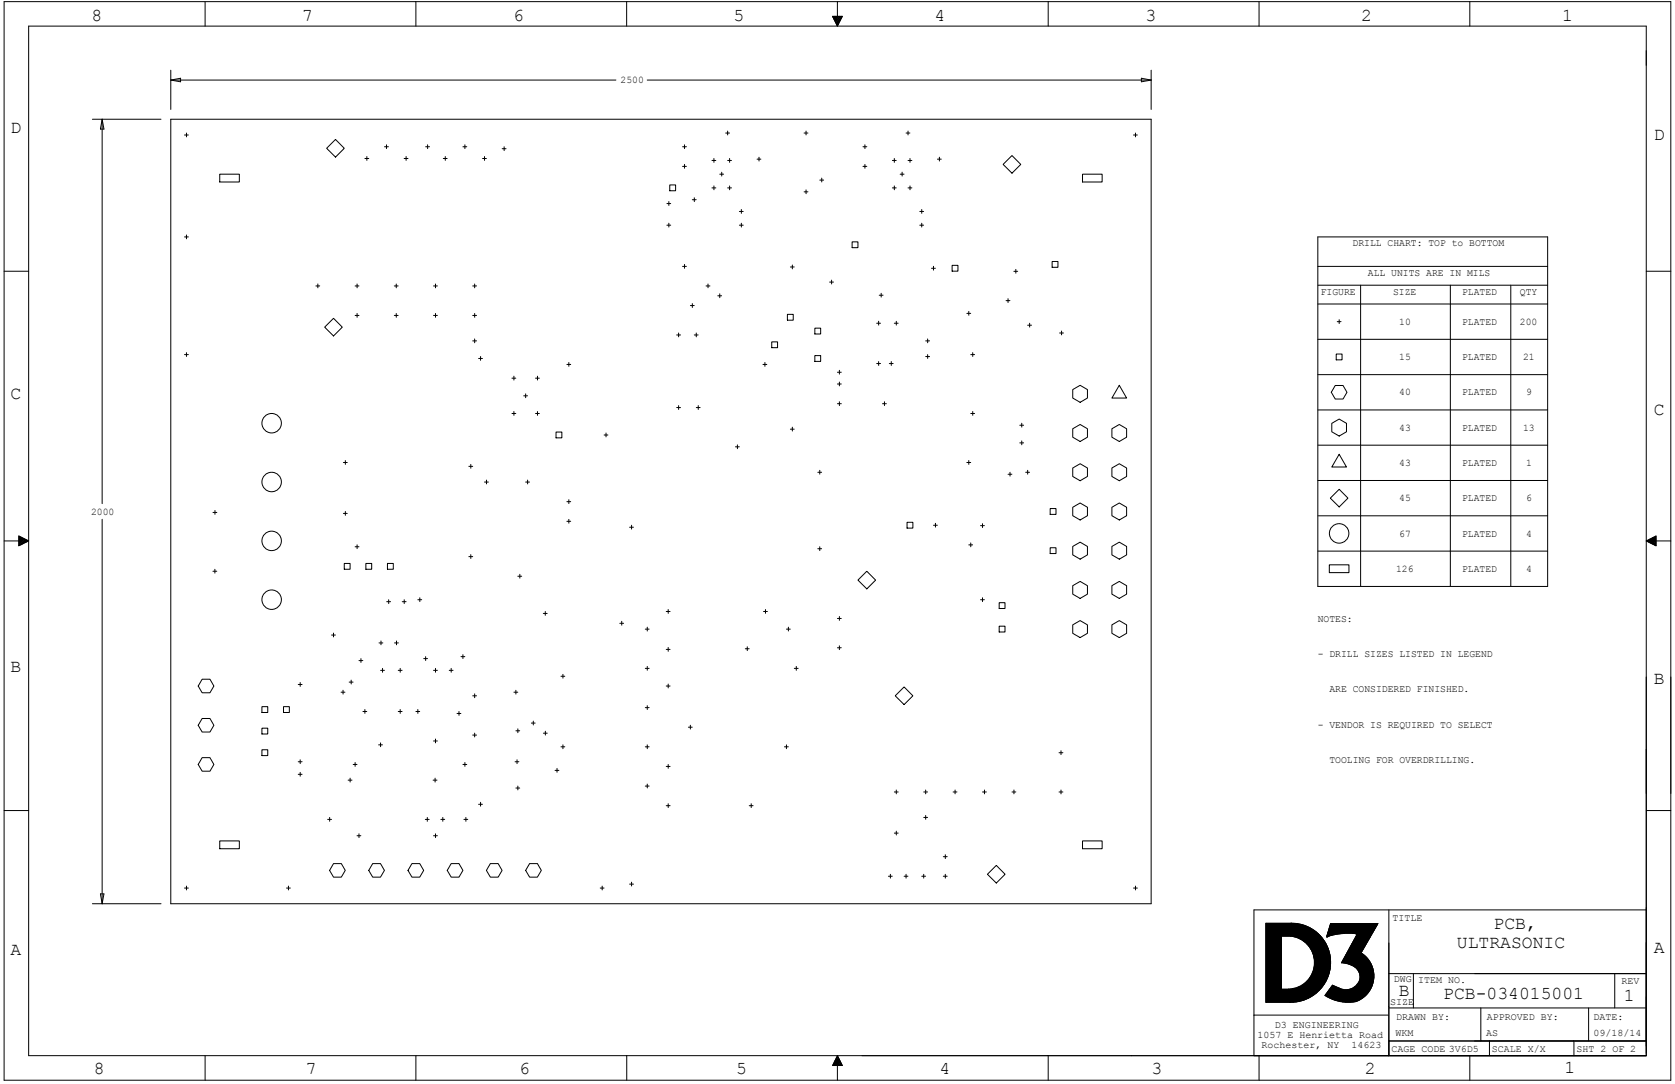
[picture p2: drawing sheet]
<svg xmlns="http://www.w3.org/2000/svg" width="432mm" height="279mm" viewBox="0 0 432 279" stroke-linecap="round" stroke-linejoin="round" font-family="sans-serif">
<g fill="none" stroke="#000" stroke-width=".26">
<path d="M1.1 .4h429.6v278h-429.6zM7.4 6.7h417v265.4h-417zM44 18.1v10.1M52.9 .4v6.3M107.2 .4v6.3M161.5 .4v6.3M214.6 4.2h2.5l-1.2 2.5zM214.7 4.2v.1M214.9 4.2l-.2 .2M215.1 4.2l-.3 .3M215.3 4.2l-.5 .5M215.5 4.2l-.6 .6"/>
<path d="M215.6 4.2l-.7 .7M215.8 4.2l-.8 .8M215.9 .4v3.8M216 6.6l-.1 .1M216 4.2l-.9 .9M216.2 6.2l-.4 .4M216.2 4.2l-1.1 1M216.3 5.8l-.6 .6M216.3 4.2l-1.1 1.2M216.5 5.5l-.8 .8M216.5 4.2l-1.2 1.3M216.7 5.1l-1.1 1.1"/>
<path d="M216.7 4.2l-1.4 1.4M216.9 4.8l-1.3 1.3M216.9 4.2l-1.5 1.5M217 4.4l-1.5 1.6M217.1 4.2l-1.7 1.6M270.2 .4v6.3M296.8 18.1v10.1M324.6 .4v6.3M378.9 .4v6.3M23.8 30.7h17.7M26.3 30.7v99.1M26.3 30.7l.5 2.6h-.9z"/>
<path d="M44 30.7h252.8v202.2h-252.8zM44 20.6h114.8M44 20.6l2.5-.4v.9zM47.6 34.8h1M48.1 34.3v1M84.2 38.2l2.3-2.3 2.3 2.3-2.3 2.3zM99.1 37.8h1M99.6 37.3v1M109.7 37.8h1M110.2 37.3v1M119.3 37.8h1M119.8 37.3v1"/>
<path d="M129.5 38.3h1M130 37.8v1M166.9 20.6h129.9M176 37.8h1M176.5 37.3v1M187.1 34.3h1M187.6 33.8v1M207.3 34.3h1M207.8 33.8v1M222.5 37.8h1M223 37.3v1M233.6 34.3h1"/>
<path d="M234.1 33.8v1M292.2 34.8h1M292.7 34.3v1M294.2 20.2l2.6 .4-2.6 .5zM56.6 44.9h5.1v2h-5.1zM94.1 40.9h1M94.6 40.3v1M104.2 40.9h1M104.7 40.3v1M114.3 40.9h1M114.8 40.3v1M124.4 40.9h1"/>
<path d="M124.9 40.3v1M171.9 58h1M171.9 52.5h1M172.4 52v1M172.4 57.5v1M172.7 47.7h1.5v1.5h-1.5zM176 42.9h1M176.5 42.4v1M178.5 51.5h1M179 51v1M183.5 48.4h1M183.5 41.4h1"/>
<path d="M184 40.9v.9M184 47.9v1M185.5 44.9h1M186.1 44.4v1M187.6 48.4h1M187.6 41.4h1M188.1 40.9v.9M188.1 47.9v1M190.6 58h1M190.6 54.5h1M191.1 54v1M191.1 57.5v1"/>
<path d="M195.2 41h1M195.7 40.5v1M207.3 49.4h1M207.8 48.9v1M211.3 46.4h1M211.8 45.9v1M222.5 42.9h1M223 42.4v1M230 48.4h1M230 41.4h1M230.5 40.9v.9M230.5 47.9v1"/>
<path d="M232.1 44.9h.9M232.6 44.4v1M234.1 48.4h1M234.1 41.4h1M234.6 40.9v.9M234.6 47.9v1M237.1 58h1M237.1 54.5h1M237.6 54v1M237.6 57.5v1M241.7 41h1M242.2 40.5v1"/>
<path d="M258.6 42.4l2.3-2.3 2.2 2.3-2.2 2.2zM279.1 44.9h5v2h-5zM1.1 69.9h6.3M47.6 61.1h1M48.1 60.6v1M81.4 73.7h1M81.9 73.2v1M91.5 73.7h1M92.1 73.2v1M101.6 73.7h1M102.2 73.2v1M111.8 73.7h1"/>
<path d="M112.3 73.2v1M121.9 73.7h1M122.4 73.2v1M176 68.7h1M176.5 68.2v1M178 78.8h1M178.5 78.3v.9M182 73.7h1M182.5 73.2v1M185 76.2h1M185.5 75.7v1M203.8 68.8h.9"/>
<path d="M204.3 68.3v1M213.9 72.7h1M214.4 72.2v1M219.7 62.3h1.5v1.5h-1.5zM226.7 76.1h.9M227.2 75.6v1M240.1 69.2h1M240.6 68.6v1M245.4 68.4h1.6v1.5h-1.6zM259.4 77.5h1M259.9 77v1M261.4 69.9h1"/>
<path d="M261.9 69.4v1M271.2 67.4h1.5v1.5h-1.5zM339.7 61.1h59.3v90.1h-59.3zM339.7 68.7h59.3M339.7 73.5h59.3M339.7 78.4h59.3M350.8 73.5v77.7M373.9 73.5v77.7M389.5 73.5v77.7M424.4 69.9h6.3M47.6 91.4h1M48.1 90.9v1"/>
<path d="M83.7 84.3l2.3-2.3 2.2 2.3-2.2 2.3zM91.5 81.3h1M92.1 80.8v1M101.6 81.3h1M102.2 80.8v1M111.8 81.3h1M112.3 80.8v1M121.9 81.3h1M121.9 87.9h1M122.4 80.8v1M122.4 87.4v.9M123.4 92.4h1"/>
<path d="M123.9 91.9v1M132 97.5h1M132.5 97v1M138 97.5h1M138.6 97v1M146.1 93.9h1M146.6 93.4v1M174.4 86.3h1M174.9 85.8v1M179 86.3h1M179.5 85.8v1M196.7 93.9h1"/>
<path d="M197.2 93.4v1M198.9 88.1h1.5v1.5h-1.5zM203 81h1.5v1.5h-1.5zM210.1 84.6h1.5v1.5h-1.5zM210.1 91.7h1.5v1.5h-1.5zM215.9 99h1M215.9 95.9h1M216.4 95.4v1M216.4 98.5v1M226 93.7h1M226 83.3h1M226.5 82.8v1"/>
<path d="M226.5 93.2v1M229.3 93.7h1M229.8 93.2v1M230.5 83.3h1M231.1 82.8v1M238.6 87.9h1M238.6 91.9h1M239.1 87.4v.9M239.1 91.4v1M249.2 80.8h1M249.7 80.3v1M250.3 91.4h.9"/>
<path d="M250.8 90.9v1M264.9 83.8h1M265.4 83.3v1M273.2 85.8h1M273.7 85.3v1M288.5 99.3l1.9 3.3h-3.8zM339.7 87.5h59.3M339.7 96.6h59.3M344.2 99.4h2l1 1.7-1 1.7h-2l-1-1.7zM344.5 91.2h1.5v1.6h-1.5zM344.7 82.9h1M345.2 82.4v1"/>
<path d="M88.5 119.2h1M89 118.7v1M121.4 119.7v1M132 106.6h1M132.5 106.1v1M135 102h1M135.5 101.5v1M138 106.6h1M138.6 106.1v1M143.3 111.4h1.5v1.5h-1.5zM155.7 112.1h1M156.2 111.6v1"/>
<path d="M174.4 105.1h1M174.9 104.5v1M179.5 105.1h1M180 104.5v1M189.6 115.2h1M190.1 114.7v1M203.8 110.6h.9M204.3 110.1v1M215.9 104.1h1M216.4 103.5v1M227.5 104.1h1M228 103.5v1"/>
<path d="M249.2 119.2h1M249.7 118.7v1M250.3 106.6h.9M250.8 106.1v1M262.9 109.6h1M262.9 114.2h1M263.4 109.1v1M263.4 113.6v1M276.5 110.5l1.9-1.1 1.9 1.1v2.2l-1.9 1.1-1.9-1.1zM276.5 100.4l1.9-1.1 1.9 1.1v2.2l-1.9 1.1-1.9-1.1zM286.6 110.5l1.9-1.1 1.9 1.1v2.2l-1.9 1.1-1.9-1.1zM339.7 105.7h59.3"/>
<path d="M339.7 114.7h59.3M343.3 109.1l1.9-1.1 1.9 1.1v2.2l-1.9 1.1-1.9-1.1zM345.2 117.1l1.9 3.3h-3.8zM1.1 139.4h3.7M4.8 138.2l2.6 1.2-2.6 1.3zM4.9 138.2l-.1 .1M5.1 138.3l-.3 .2M5.2 138.3l-.4 .3M5.3 138.4l-.5 .4M5.4 138.4l-.6 .6M5.5 138.5l-.7 .7M5.7 138.6l-.9 .8"/>
<path d="M5.8 138.6l-1 1M5.9 138.7l-1.1 1M6 138.7l-1.2 1.2M6.1 138.8l-1.3 1.3M6.2 138.9l-1.4 1.4M6.3 138.9l-1.5 1.5M6.5 139l-1.7 1.6M6.6 139l-1.5 1.6M6.7 139.1l-1.3 1.3M6.8 139.1l-1 1.1M7 139.2l-.9 .8M7.1 139.3l-.6 .6"/>
<path d="M7.2 139.3l-.4 .4M7.3 139.4l-.1 .1M26.3 133.9v99M54.9 132.1h1M55.4 131.6v1M88.5 132.3h1M89 131.8v1M120.9 120.2h1M124.9 124.2h1M125.4 123.7v1M135.5 124.2h1M136 123.7v1"/>
<path d="M146.1 129.3h1M146.1 134.4h1M146.6 128.8v1M146.6 133.9v1M162.3 135.9h1M162.8 135.4v1M210.8 121.7h1M211.3 121.2v1M233.8 134.6h1.5v1.5h-1.5zM240.6 135.4h1M241.2 134.9v1M250.3 139.9v1"/>
<path d="M252.8 135.5h1M253.3 135v1M259.9 122.2h1M260.4 121.7v1M264.4 121.7h1M264.9 121.2v1M270.7 131.1h1.5v1.5h-1.5zM276.5 130.7l1.9-1.1 1.9 1.1v2.2l-1.9 1.1-1.9-1.1zM276.5 120.6l1.9-1.1 1.9 1.1v2.2l-1.9 1.1-1.9-1.1zM286.6 130.7l1.9-1.1 1.9 1.1v2.2l-1.9 1.1-1.9-1.1zM286.6 120.6l1.9-1.1 1.9 1.1v2.2l-1.9 1.1-1.9-1.1zM339.7 132.9h59.3"/>
<path d="M339.7 123.8h59.3M342.9 128.4l2.3-2.3 2.3 2.3-2.3 2.3zM424.4 139.4l2.5-1.2v2.5zM424.6 139.3l-.1 .2M425 139.1l-.4 .4M425.3 139l-.6 .6M425.7 138.8l-.9 .8M426 138.6l-1.1 1.1M426.4 138.4l-1.3 1.4M426.8 138.2l-1.6 1.6M426.9 139.4h3.8M426.9 139.9l-.5 .5"/>
<path d="M426.9 139.7l-.6 .7M426.9 139.5l-.8 .8M426.9 139.3l-.9 .9M426.9 139.1l-1 1.1M426.9 139l-1.1 1.1M426.9 138.8l-1.2 1.3M426.9 138.6l-1.4 1.4M426.9 138.4l-1.5 1.5M426.9 138.3l-1.6 1.6M54.9 147.2h1M55.4 146.7v1M88.8 145.2h1.5v1.5h-1.5z"/>
<path d="M91.5 140.9h1M92.1 140.4v1M94.3 145.2h1.5v1.5h-1.5zM99.7 155.1h1M99.9 145.2h1.5v1.5h-1.5zM100.2 154.6v1M103.7 155.1h1M104.2 154.6v1M107.7 154.6h1M108.2 154.1v1M120.9 143.5h1M121.4 143v1"/>
<path d="M133.5 148.5h1M134 148v1M140.1 158.1h1M140.6 157.6v1M171.7 157.6h1M172.3 157.1v1M196.8 157.6h1M197.3 157.1v1M210.8 141.4h1M211.3 140.9v1M215.9 159.4h1M216.4 158.9v1"/>
<path d="M223.5 147.2l2.2 2.3-2.2 2.3-2.3-2.3zM249.7 140.4h1M252.8 154.6h1M253.3 154.1v1M257.6 155.3h1.5v1.5h-1.5zM270.7 141.2h1.5v1.5h-1.5zM276.5 151l1.9-1.1 1.9 1.1v2.1l-1.9 1.1-1.9-1.1zM276.5 140.8l1.9-1.1 1.9 1.1v2.2l-1.9 1.1-1.9-1.1zM286.6 151l1.9-1.1 1.9 1.1v2.1l-1.9 1.1-1.9-1.1zM286.6 140.8l1.9-1.1 1.9 1.1v2.2l-1.9 1.1-1.9-1.1zM339.7 142h59.3M342.7 145.6h5v2h-5z"/>
<path d="M426.9 140.6l-.1 .1M426.9 140.4l-.2 .2M426.9 140.2l-.3 .3M426.9 140l-.4 .5M52.1 175.1h2l1 1.7-1 1.8h-2l-1-1.8zM76.9 176.4h1M77.4 175.9v1M85.5 163.7h1M86 163.2v1M87.9 178.4h1M88.4 177.9v1M90 175.8h1"/>
<path d="M90.5 175.3v1M92.5 170.3h1M93 169.8v1M97.7 165.7h1M98.1 172.8h1M98.2 165.2v1M98.6 172.3v1M101.7 165.7h1M102.2 165.2v1M102.7 172.8h1M103.2 172.3v1M109.2 169.8h1"/>
<path d="M109.7 169.2v1M111.8 172.8h1M112.3 172.3v1M115.8 172.8h1M116.3 172.3v1M118.8 169.2h1M119.3 168.7v1M121.9 179.3h1M122.4 178.8v1M132.5 178.4h1M133 177.9v1M144.6 174.3h1"/>
<path d="M145.1 173.8v1M159.8 160.7h1M160.3 160.1v1M166.3 172.3h1M166.3 162.2h1M166.9 161.6v1M166.9 171.8v1M171.7 176.8h1M171.7 167.4h1M172.3 166.9v1M172.3 176.3v1M192.1 167.2h1"/>
<path d="M192.6 166.7v1M202.7 162.2h1M203.2 161.6v1M204.8 172.3h1M205.3 171.8v1M215.9 167h1M216.4 166.5v.9M233.1 177.1l2.2 2.2-2.2 2.3-2.3-2.3zM257.6 161.4h1.5v1.5h-1.5zM276.5 161.1l1.9-1.1 1.9 1.1v2.1l-1.9 1.1-1.9-1.1zM286.6 161.1l1.9-1.1 1.9 1.1v2.1l-1.9 1.1-1.9-1.1zM52.1 195.3h2l1 1.7-1 1.8h-2l-1-1.8z"/>
<path d="M52.1 185.2h2l1 1.7-1 1.8h-2l-1-1.8zM67.5 193.3h1.5v1.5h-1.5zM67.5 187.7h1.5v1.5h-1.5zM67.5 182.1h1.5v1.5h-1.5zM73.1 182.1h1.5v1.5h-1.5zM76.9 196.3h1M76.9 199.6h1M77.4 195.8v1M77.4 199.1v1M91 197h1M91.5 196.5v1M93.6 183.4h1"/>
<path d="M94.1 182.9v1M97.6 192h1M98.1 191.5v1M102.7 183.4h1M103.2 182.9v1M107.2 183.4h1M107.7 182.9v1M111.8 191h1M112.3 190.5v1M117.8 183.9h1M118.3 183.4v1M119.3 197h1"/>
<path d="M119.8 196.5v1M121.9 189.5h1M122.4 189v.9M132.8 196.3h1M133 188.4h1M133.3 195.8v1M133.5 187.9v.9M137 186.4h1M137.5 185.9v1M140.1 189h1M140.6 188.5v1M143.1 198.6h1"/>
<path d="M143.6 198.1v1M144.6 192.5h1M145.1 192v1M166.3 192.5h1M166.3 182.4h1M166.9 181.9v1M166.9 192v1M171.7 197.5h1M172.3 197v1M177.5 187.4h1M178 186.9v1M202.2 192.5h1"/>
<path d="M202.7 192v1M273 194h1M273.5 193.5v1M1.1 208.9h6.3M56.6 216.7h5.1v2.1h-5.1zM84.5 211.2h1M85 210.7v1M89.7 201.1h1M90.3 200.6v1M92 215.4h1M92.5 214.9v1M109.6 211.2h1"/>
<path d="M110.2 210.7v1M111.7 201.1h.9M111.8 215.4h1M112.2 200.6v1M112.3 214.9v1M113.6 211.2h1M114.2 210.7v1M119.6 211.2h1M120.1 210.7v1M123.4 207.3h1M123.9 206.8v1M133 203.1h1"/>
<path d="M133.5 202.6v1M166.3 202.6h1M166.9 202.1v1M171.7 207.7h1M172.3 207.2v1M193.1 207.7h1M193.7 207.2v1M230.5 214.7h1M230.5 204.1h1M231.1 203.6v1M231.1 214.2v1M238.1 204.1h1"/>
<path d="M238.1 210.7h1M238.6 203.6v1M238.6 210.2v1M245.7 204.1h1M246.2 203.6v1M253.3 204.1h1M253.8 203.6v1M260.9 204.1h1M261.4 203.6v1M273 204.1h1M273.5 203.6v1M279.1 216.7h5v2.1h-5z"/>
<path d="M424.4 208.9h6.3M23.8 232.9h17.7M25.9 230.4h.9l-.5 2.5zM47.6 228.9h1M48.1 228.4v1M73.9 228.9h.9M74.4 228.4v1M86 222.6h2l1 1.7-1 1.8h-2l-1-1.8zM96.1 222.6h2l1 1.7-1 1.8h-2l-1-1.8zM106.2 222.6h2l1 1.7-1 1.8h-2l-1-1.8zM116.3 222.6h2l1 1.7-1 1.8h-2l-1-1.8zM126.4 222.6h2l1 1.7-1 1.8h-2l-1-1.8z"/>
<path d="M136.5 222.6h2l1.1 1.7-1.1 1.8h-2l-1-1.8zM154.7 228.9h1M155.2 228.4v1M162.3 227.9h1M162.8 227.4v1M229 225.8h1M229.5 225.3v1M233.1 225.8h1M233.6 225.3v1M237.6 225.8h1M238.1 225.3v1M243.2 225.8h1"/>
<path d="M243.2 220.8h1M243.7 220.3v1M243.7 225.3v1M256.8 223.1l2.3 2.2-2.3 2.3-2.2-2.3zM292.2 228.9h1M292.7 228.4v1M326.3 240h12.7M326.3 239.9h12.6M326.3 239.8h12.5M326.3 239.7h12.4M326.3 239.6h12.3M326.3 239.6h12.1"/>
<path d="M326.3 239.5h12M326.3 239.4h11.9M326.3 239.3h11.7M326.3 239.2h11.6M326.3 239.2h11.4M326.3 239.1h11.3M326.3 239h11.1M326.3 238.9h10.9M326.3 238.8h10.8M326.3 238.8h10.6M326.3 238.7h10.4M326.3 238.6h10.2"/>
<path d="M326.3 238.5h10M326.3 238.4h9.7M326.3 238.4h9.5M326.3 238.3h9.2M326.3 238.2h8.8M326.3 238.1h8.4M326.3 238h7.9M342.4 240h11.7M342.5 239.9h11.7M342.5 239.8h11.7M342.5 239.7h11.7M342.5 239.6h11.8"/>
<path d="M342.6 239.6h11.8M342.6 239.5h11.8M342.6 239.4h11.8M342.6 239.3h11.9M342.7 239.2h11.8M342.7 239.2h11.9M342.7 239.1h11.9M342.7 239h12M342.8 238.9h11.9M342.8 238.8h12M342.8 238.7h12.1M342.9 238.6h12"/>
<path d="M342.9 238.5h12M342.9 238.4h12.1M342.9 238.4h12.2M342.9 238.3h12.2M343 238.2h12.1M343 238.1h12.2M358 234.5v37.6M424.4 234.5h-101.1v37.6M326.3 258.3h7.1M326.3 258.3h7.9M326.3 258.2h8.4M326.3 258.1h8.8"/>
<path d="M326.3 258h9.1M326.3 257.9h9.4M326.3 257.9h9.6M326.3 257.8h9.9M326.3 257.7h10.1M326.3 257.6h10.3M326.3 257.5h10.5M326.3 257.4h10.7M326.3 257.4h10.9M326.3 257.3h11M326.3 257.2h11.2M326.3 257.1h11.4"/>
<path d="M326.3 257h11.5M326.3 256.9h11.6M326.3 256.9h11.8M326.3 256.8h11.9M326.3 256.7h12M326.3 256.6h12.2M326.3 256.5h12.3M326.3 256.5h12.4M326.3 256.4h12.5M326.3 256.3h12.6M326.3 256.2h12.7M326.3 256.1h12.8"/>
<path d="M326.3 256.1h12.9M326.3 256h13M326.3 255.9h13.1M326.3 255.8h13.2M326.3 255.7h13.3M326.3 255.7h13.4M326.3 255.6h13.5M326.3 255.5h13.6M326.3 255.4h13.7M326.3 255.3h13.7M326.3 255.2h13.8M326.3 255.2h13.9"/>
<path d="M326.3 255.1h14M326.3 255h14M326.3 254.9l5.8 .1M326.3 254.8h4M326.3 254.7h4M326.3 254.6h4M326.3 254.5h4M326.3 254.4h4M326.3 254.3h4M326.3 254.2h4M326.3 254.1h4M326.3 254h4"/>
<path d="M326.3 253.9h4M326.3 253.8h4M326.3 253.7h4M326.3 253.6h4M326.3 253.5h4M326.3 253.4h4M326.3 253.3h4M326.3 253.2h4M326.3 253.1h4M326.3 253h4M326.3 252.9h4M326.3 252.8h4"/>
<path d="M326.3 252.7h4M326.3 252.6h4M326.3 252.5h4M326.3 252.4h4M326.3 252.3h4M326.3 252.2h4M326.3 252.1h4M326.3 252h4M326.3 251.9h4M326.3 251.8h4M326.3 251.7h4M326.3 251.6h4"/>
<path d="M326.3 251.5h4M326.3 251.4h4M326.3 251.3h4M326.3 251.2h4M326.3 251.1h4M326.3 251h4M326.3 250.9h4M326.3 250.8h4M326.3 250.7h4M326.3 250.6h4M326.3 250.5h4M326.3 250.4h4"/>
<path d="M326.3 250.3h4M326.3 250.2h4M326.3 250.1h4M326.3 250h4M326.3 249.9h4M326.3 249.8h4M326.3 249.7h4M326.3 249.6h4M326.3 249.5h4M326.3 249.4h4M326.3 249.3h4M326.3 249.2h4"/>
<path d="M326.3 249.1h4M326.3 249h4M326.3 248.9h4M326.3 248.8h4M326.3 248.7h4M326.3 248.6h4M326.3 248.5h4M326.3 248.4h4M326.3 248.3h4M326.3 248.2h4M326.3 248.1h4M326.3 248h4"/>
<path d="M326.3 247.9h4M326.3 247.8h4M326.3 247.7h4M326.3 247.6h4M326.3 247.5h4M326.3 247.4h4M326.3 247.3h4M326.3 247.2h4M326.3 247.1h4M326.3 247h4M326.3 246.9h4M326.3 246.8h4"/>
<path d="M326.3 246.7h4M326.3 246.6h4M326.3 246.5h4M326.3 246.4h4M326.3 246.3h4M326.3 246.2h4M326.3 246.1h4M326.3 246h4M326.3 245.9h4M326.3 245.8h4M326.3 245.7h4M326.3 245.6h4"/>
<path d="M326.3 245.5h4M326.3 245.4h4M326.3 245.3h4M326.3 245.2h4M326.3 245.1h4M326.3 245h4M326.3 244.9h4M326.3 244.8h4M326.3 244.7h4M326.3 244.6h4M326.3 244.5h4M326.3 244.4h4"/>
<path d="M326.3 244.3h4M326.3 244.2h4M326.3 244.1h4M326.3 244h4M326.3 243.9h4M326.3 243.8h4M326.3 243.7h4M326.3 243.6h4M326.3 243.5h4M326.3 243.4h4M326.3 243.3h4M326.3 243.2h4"/>
<path d="M326.3 243.1h4M326.3 243h4M326.3 242.9h4M326.3 242.8h4M326.3 242.7h4M326.3 242.6h4M326.3 242.5h4M326.3 242.4h4M326.3 242.3h4M326.3 242.2h4M326.3 242.1h4M326.3 242h4"/>
<path d="M326.3 241.9h4M326.3 241.8h4M326.3 241.7h4M326.3 241.6h4M326.3 241.5h4M326.3 241.4h4M326.3 241.3h4M326.3 241.3h14.1M326.3 241.2h14.1M326.3 241.1h14M326.3 241h13.9M326.3 240.9h13.8"/>
<path d="M326.3 240.9h13.7M326.3 240.8h13.7M326.3 240.7h13.6M326.3 240.6h13.5M326.3 240.5h13.4M326.3 240.5h13.3M326.3 240.4h13.2M326.3 240.3h13.1M326.3 240.2h13M326.3 240.1h12.9M326.3 240.1h12.8M332.6 258.3a10.3 10.3 0 0 0 10.4-10.2 10 10 0 0 0-10.2-10.1h-6.5v20.3h6.3"/>
<path d="M332.6 254.9h7.8M333 241.3h7.5M333.2 254.8h7.3M333.5 241.4h7.1M333.7 254.8h6.9M333.8 241.5h6.8M334 254.7h6.6M334.1 241.6h6.6M334.2 254.6h6.5M334.3 241.7h6.5M334.5 254.5h6.2M334.5 241.7h6.3"/>
<path d="M334.7 254.4h6.1M334.7 241.8h6.2M334.9 254.4h6M334.9 241.9h6.1M335 254.3h5.9M335.1 242h5.9M335.2 254.2h5.8M335.3 242.1h5.8M335.3 254.1h5.8M335.4 242.1h5.7M335.5 254h5.6M335.6 242.2h5.6"/>
<path d="M335.6 254h5.6M335.7 242.3h5.5M335.7 253.9h5.5M335.8 242.4h5.5M335.9 253.8h5.4M335.9 242.5h5.5M336 253.7h5.3M336.1 253.6h5.3M336.1 242.6h5.4M336.2 253.6h5.2M336.3 242.7h5.2M336.3 253.5h5.2"/>
<path d="M336.4 242.8h5.2M336.4 253.4h5.1M336.5 242.9h5.1M336.5 253.3h5.1M336.6 243h5.1M336.6 253.2h5M336.7 253.2h5M336.7 243.1h5.1M336.8 253.1h4.9M336.8 243.2h5M336.9 253h4.9M336.9 243.3h4.9"/>
<path d="M336.9 252.9h4.9M337 243.4h4.9M337 252.8h4.9M337.1 243.4h4.8M337.1 252.8h4.8M337.1 243.5h4.9M337.2 252.7h4.7M337.2 243.6h4.8M337.2 252.6h4.8M337.3 243.7h4.8M337.3 252.5h4.7M337.3 243.8h4.8"/>
<path d="M337.4 252.4h4.7M337.4 243.9h4.7M337.4 252.3h4.7M337.5 243.9h4.7M337.5 252.3h4.6M337.5 244h4.7M337.5 252.2h4.7M337.6 244.1h4.6M337.6 252.1h4.6M337.7 244.2h4.6M337.7 252h4.5M337.7 244.3h4.6"/>
<path d="M337.7 251.9h4.6M337.8 244.3h4.5M337.8 251.9h4.5M337.8 244.4h4.5M337.8 251.8h4.5M337.9 244.5h4.5M337.9 251.7h4.5M337.9 244.6h4.5M337.9 251.6h4.5M337.9 244.7h4.5M338 251.5h4.4M338 244.8h4.5"/>
<path d="M338 251.5h4.5M338.1 251.4h4.4M338.1 244.9h4.4M338.1 251.3h4.4M338.1 245h4.5M338.2 251.2h4.3M338.2 245.1h4.4M338.2 251.1h4.4M338.2 245.2h4.4M338.3 251h4.3M338.3 245.3h4.3M338.3 250.9h4.3"/>
<path d="M338.3 245.4h4.4M338.3 250.8h4.4M338.3 245.5h4.4M338.4 250.7h4.3M338.4 245.6h4.3M338.4 250.6h4.3M338.4 245.7h4.4M338.5 250.5h4.2M338.5 245.8h4.3M338.5 250.4h4.3M338.5 245.9h4.3M338.5 250.3h4.3"/>
<path d="M338.5 250.2h4.3M338.5 246h4.3M338.6 246h4.2M338.6 250.2h4.2M338.6 246.1h4.2M338.6 250.1h4.2M338.6 250h4.2M338.6 246.2h4.3M338.6 246.3h4.3M338.6 249.9h4.3M338.6 246.4h4.3M338.7 249.8h4.2"/>
<path d="M338.7 246.4h4.2M338.7 249.7h4.2M338.7 246.5h4.2M338.7 249.6h4.2M338.7 246.6h4.2M338.7 249.5h4.2M338.7 246.8h4.2M338.7 246.7h4.2M338.8 249.4h4.1M338.8 246.8h4.1M338.8 249.3h4.1M338.8 246.9h4.2"/>
<path d="M338.8 249.2h4.2M338.8 247.1h4.2M338.8 247h4.2M338.8 248.2a6.7 6.7 0 0 0-6.1-6.9h-2.4v13.7M338.8 249.1h4.2M338.8 249h4.2M338.8 247.2h4.2M338.8 248.2a6.8 6.8 0 0 1-6.7 6.7M338.8 248.9h4.2M338.8 248.8h4.2M338.8 248.7h4.2M338.8 247.6h4.2"/>
<path d="M338.8 247.5h4.2M338.8 247.4h4.2M338.8 247.3h4.2M338.9 248.6h4.1M338.9 248.5h4.1M338.9 248.4h4.1M338.9 248.3h4.1M338.9 248.2h4.1M338.9 248.1h4.1M338.9 248h4.1M338.9 247.9h4.1M338.9 247.8h4.1"/>
<path d="M338.9 247.7h4.1M341.6 256.5h10.5M341.7 256.6h10.3M341.7 256.5h10.5M341.7 256.4h10.6M341.8 256.7h10.2M341.8 256.3h10.6M341.8 256.2h10.6M341.9 256.1h10.6M341.9 256.8h10M341.9 256.1h10.7M342 256h10.6"/>
<path d="M342.1 256.9h9.7M342.1 241.5h.1M342.1 241.4h.2M342.1 241.3h.4M342.1 241.3h.6M342.1 255.9h10.6M342.1 241.2h.8M342.1 241.1h1.1M342.1 241h1.5M342.1 255.8h10.7M342.1 240.9h1.9M342.2 240.9h2.2"/>
<path d="M342.2 256.9h9.5M342.2 255.7h10.6M342.2 240.8h2.7M342.2 240.7h3.3M342.2 255.7h10.7M342.2 240.6h4.1M342.3 240.5h11.5M342.3 255.6h10.6M342.3 240.4h11.6M342.3 257h9.3M342.3 240.3h11.6M342.4 255.5h10.6"/>
<path d="M342.4 240.2h11.6M342.4 240.1h11.6M342.4 240.1h11.7M342.4 255.4h10.6M342.5 257.1h9M342.5 255.3h10.6M342.5 255.2h10.6M342.6 255.2h10.6M342.6 257.2h8.8M342.7 255.1h3.9M342.7 255h3.4M342.8 254.9h3"/>
<path d="M342.8 257.3h8.5M342.8 254.8h2.8M342.9 241.2l-.8 .4 .9-3.6h12.2l-4.3 7.6a6.9 6.9 0 0 1 2.7 8.8 6.9 6.9 0 0 1-8.4 3.7l-2.2-.8-1.4-.7M342.9 254.8h2.5M342.9 254.7h2.3M343 257.4h8.2M343 254.6h2.1M343.1 254.5h1.8M343.1 254.4h1.6M343.2 257.4h7.8M343.2 254.4h1.3M343.2 254.3h1.1"/>
<path d="M343.3 254.2h.8M343.4 257.5h7.5M343.4 254.1h.5M343.4 254h.4M343.5 254h.1M343.6 257.6h7.2M343.8 257.7h6.8M344 257.8h6.5M344.3 257.9h6M344.5 257.9h5.7M344.8 258h5.2M345.2 258.1h4.6"/>
<path d="M345.2 254.7l-1.7-.8-1.9 2.7M345.6 258.2h4M345.8 248.1h7.5M345.9 248.1h7.4M345.9 248h7.3M346 247.9h7.1M346 247.8h7.1M346.1 258.3h3M346.1 247.7h6.9M346.2 247.6h6.7M346.2 247.5h6.7M346.2 247.4h6.6"/>
<path d="M346.3 247.3h6.5M346.3 247.2h6.4M346.4 248.2h6.9M346.4 247.2h6.2M346.4 247.1h6.2M346.5 247h6M346.5 246.9h5.9M346.6 246.8h5.8M346.6 246.8h5.7M346.6 246.7h5.6M346.7 246.6h5.4M346.7 246.5h5.3"/>
<path d="M346.8 246.4h5.2M346.8 246.4h5.1M346.9 258.3h1.4M346.9 246.3h4.9M346.9 248.3h6.5M346.9 246.2h4.8M347 246.1h4.6M347 246h4.5M347 246h4.4M347.1 245.9h4.2M347.1 245.8h4.1M347.2 245.7h3.8"/>
<path d="M347.2 245.6h3.7M347.2 248.4h6.2M347.3 245.6h3.6M347.3 245.5h3.7M347.3 245.4h3.7M347.4 255.1h5.9M347.4 245.3h3.7M347.4 245.2h3.7M347.5 245.2h3.6M347.5 245.1h3.7M347.6 248.5h5.9M347.6 245h3.6"/>
<path d="M347.6 244.9h3.7M347.7 244.8h3.6M347.7 244.8h3.7M347.7 244.7h3.7M347.8 244.6h3.7M347.8 248.5h5.7M347.8 244.5h3.7M347.9 255h5.4M347.9 244.4h3.7M347.9 244.3h3.7M348 244.3h3.7M348 244.2h3.7"/>
<path d="M348 248.6h5.5M348.1 244.1h3.6M348.1 244h3.7M348.1 254.9h5.2M348.1 243.9h3.7M348.2 243.9h3.7M348.2 248.7h5.4M348.2 243.8h3.7M348.3 243.7h3.7M348.3 243.6h3.7M348.4 254.8h5M348.4 243.5h3.7"/>
<path d="M348.4 248.8h5.2M348.4 243.4h3.7M348.4 243.4h3.8M348.5 243.3h3.7M348.5 243.2h3.8M348.6 254.8h4.8M348.6 248.9h5M348.6 243.1h3.7M348.6 243h3.8M348.7 243h3.7M348.7 254.7h4.8M348.7 242.9h3.7"/>
<path d="M348.7 248.9h5M348.8 242.8h3.7M348.8 242.7h3.7M348.8 242.6h3.8M348.9 254.6h4.6M348.9 249h4.8M349 254.5h4.5M349 242.4h3.7M349 242.3h3.8M349 249.1h4.7M349.1 242.2h3.7M349.1 254.4h4.5"/>
<path d="M349.1 242.1h3.7M349.2 242.1h3.7M349.2 249.2h4.6M349.2 242h3.8M349.2 254.4h4.4M349.2 240.6h4.5M349.2 241.9h3.8M349.3 249.3h4.5M349.3 241.8h3.8M349.3 254.3h4.3M349.3 241.7h3.8M349.4 241.7h3.7"/>
<path d="M349.4 249.3h4.4M349.4 241.6h3.8M349.4 254.2h4.3M349.5 241.5h3.7M349.5 249.4h4.3M349.5 241.4h3.8M349.5 240.7h4.2M349.5 254.1h4.2M349.5 241.3h3.8M349.6 254h4.1M349.6 249.5h4.3M349.6 241.3h3.8"/>
<path d="M349.7 241.2h3.7M349.7 249.6h4.2M349.7 241.1h3.8M349.7 254h4.1M349.7 240.8h4M349.7 241h3.8M349.8 253.9h4M349.8 249.7h4.1M349.8 240.9h3.7M349.8 240.8l-.8-.2-1.9-.1-4.2 .7M349.8 240.9h3.8M349.8 240.8l-4 7.4a4.7 4.7 0 0 1 4.8 3.1l-.1 1.3 3.6 .1"/>
<path d="M349.8 253.8h4M349.9 253.7h3.9M349.9 249.8h4M350 253.6h3.9M350 249.9h4M350 250h4M350.1 250.1h3.9M350.1 253.5h3.8M350.1 253.4h3.8M350.1 250.2h3.9M350.2 250.2h3.9M350.2 253.3h3.7"/>
<path d="M350.2 250.3h3.9M350.2 253.2h3.8M350.3 250.4h3.8M350.3 253.2h3.7M350.3 250.5h3.8M350.3 253.1h3.7M350.3 250.6h3.8M350.4 253h3.6M350.4 250.6h3.7M350.4 252.9h3.7M350.4 250.7h3.7M350.4 250.8h3.7"/>
<path d="M350.5 252.8h3.6M350.5 252.6a3.7 3.7 0 0 1-5.3 2.1M350.5 250.9h3.7M350.5 251h3.7M350.5 251.1h3.7M350.5 252.6h3.6M350.6 252.5h3.5M350.6 252.4h3.5M350.6 251.3h3.6M350.6 251.2h3.6M350.6 252.3h3.5M350.6 252.3h3.6"/>
<path d="M350.6 251.5h3.6M350.6 251.4h3.6M350.6 252.2h3.6M350.6 252.1h3.6M350.6 251.6h3.6M350.6 252h3.6M350.6 251.9h3.6M350.6 251.8h3.6M350.6 251.7h3.6M352.7 242.5h-3.8M358 251h66.4M358 259.8h66.4"/>
<path d="M364.4 251v8.8M381.7 259.8v8.5M409.5 259.8v8.5M416.3 251v8.8M52.9 272.1v6.3M107.2 272.1v6.3M161.6 272.1v6.3M215.9 272.1l1.2 2.5h-2.5zM215.9 274.6v3.8M215.9 272.2l-.1 .1M216 272.3l-.4 .4M216 272.4l-.6 .7"/>
<path d="M216.1 272.5l-.9 .9M216.2 272.7l-1.1 1.1M216.2 272.8l-1.3 1.3M216.3 272.9l-1.6 1.6M216.3 273l-1.6 1.6M216.4 273.1l-1.5 1.5M216.5 273.3l-1.4 1.3M216.5 273.4l-1.2 1.2M216.6 273.5l-1.2 1.1M216.6 273.6l-1 1M216.7 273.7l-.9 .9M216.7 273.9l-.7 .7"/>
<path d="M216.8 274l-.6 .6M216.9 274.1l-.6 .5M216.9 274.2l-.4 .4M217 274.3l-.3 .3M217 274.4l-.1 .2M217.1 274.6h-.1M270.2 272.1v6.3M323.3 261.6h34.6M324.6 272.1v6.3M358 268.3h66.4M378.9 272.1v6.3M384 268.3v3.8"/>
<path d="M405.7 268.3v3.8"/>
<circle cx="70" cy="109.1" r="2.51"/>
<circle cx="70" cy="124.2" r="2.51"/>
<circle cx="70" cy="139.4" r="2.51"/>
<circle cx="345.2" cy="137.5" r="2.51"/>
<circle cx="70" cy="154.6" r="2.51"/>
</g>
<g font-size="4.7">
<text x="23.6" y="5.5">8</text>
<text x="77.9" y="5.5">7</text>
<text x="132.3" y="5.5">6</text>
<text x="189.1" y="5.5">5</text>
<text x="240.9" y="5.5">4</text>
<text x="295.3" y="5.5">3</text>
<text x="350.9" y="5.5">2</text>
<text x="402.7" y="5.5">1</text>
<text x="2.7" y="34.2">D</text>
<text x="426.4" y="36.1">D</text>
<text x="2.7" y="102.8">C</text>
<text x="426.4" y="106.9">C</text>
<text x="2.7" y="173.2">B</text>
<text x="426.4" y="176.4">B</text>
<text x="385" y="239.6">PCB,</text>
<text x="375.6" y="244.3">ULTRASONIC</text>
<text x="426.4" y="245.6">A</text>
<text x="2.7" y="246.2">A</text>
<text x="360.6" y="256.6">B</text>
<text x="372.1" y="257.6">PCB-034015001</text>
<text x="418.6" y="257.9">1</text>
<text x="24.2" y="276.8">8</text>
<text x="78.9" y="276.8">7</text>
<text x="133.8" y="276.8">6</text>
<text x="189.8" y="276.8">5</text>
<text x="242.2" y="276.8">4</text>
<text x="296.9" y="276.8">3</text>
<text x="351.8" y="276.8">2</text>
<text x="403.3" y="276.5">1</text>
</g>
<g font-size="2.6">
<text x="160" y="21.4">2500</text>
<text x="348.7" y="63.5">DRILL CHART: TOP to BOTTOM</text>
<text x="352.7" y="71.1">ALL UNITS ARE IN MILS</text>
<text x="340.5" y="75.9">FIGURE</text>
<text x="359.1" y="75.9">SIZE</text>
<text x="376.9" y="75.9">PLATED</text>
<text x="391.8" y="75.9">QTY</text>
<text x="360.7" y="83.7">10</text>
<text x="376.9" y="83.7">PLATED</text>
<text x="391.8" y="83.7">200</text>
<text x="360.7" y="92.8">15</text>
<text x="376.9" y="92.8">PLATED</text>
<text x="392.6" y="92.8">21</text>
<text x="360.7" y="101.9">40</text>
<text x="376.9" y="101.9">PLATED</text>
<text x="393.4" y="101.9">9</text>
<text x="360.7" y="111">43</text>
<text x="376.9" y="111">PLATED</text>
<text x="392.6" y="111">13</text>
<text x="360.7" y="120.1">43</text>
<text x="376.9" y="120.1">PLATED</text>
<text x="393.4" y="120.1">1</text>
<text x="360.7" y="129.2">45</text>
<text x="376.9" y="129.2">PLATED</text>
<text x="393.4" y="129.2">6</text>
<text x="23.5" y="132.7">2000</text>
<text x="360.7" y="138.3">67</text>
<text x="376.9" y="138.3">PLATED</text>
<text x="393.4" y="138.3">4</text>
<text x="359.9" y="147.4">126</text>
<text x="376.9" y="147.4">PLATED</text>
<text x="393.4" y="147.4">4</text>
<text x="339.7" y="160.3">NOTES:</text>
<text x="339.7" y="169.4">- DRILL SIZES LISTED IN LEGEND</text>
<text x="342.7" y="178.4">ARE CONSIDERED FINISHED.</text>
<text x="339.7" y="187.5">- VENDOR IS REQUIRED TO SELECT</text>
<text x="342.7" y="196.6">TOOLING FOR OVERDRILLING.</text>
<text x="359" y="237.4">TITLE</text>
<text x="359.3" y="253.2">DWG</text>
<text x="365.6" y="253.5">ITEM NO.</text>
<text x="418" y="253.6">REV</text>
<text x="358.4" y="259.2">SIZE</text>
<text x="359.9" y="262.9">DRAWN BY:</text>
<text x="383.3" y="262.9">APPROVED BY:</text>
<text x="410.8" y="263">DATE:</text>
<text x="324.1" y="267.4">1057 E Henrietta Road</text>
<text x="328.7" y="265">D3 ENGINEERING</text>
<text x="359.7" y="267">WKM</text>
<text x="383.1" y="267">AS</text>
<text x="410.8" y="267.1">09/18/14</text>
<text x="325.2" y="270.1">Rochester, NY</text>
<text x="348.4" y="270.1">14623</text>
<text x="358.7" y="271.2">CAGE CODE 3V6D5</text>
<text x="384.6" y="271.2">SCALE X/X</text>
<text x="406.4" y="271.2">SHT 2 OF 2</text>
</g>
</svg>
